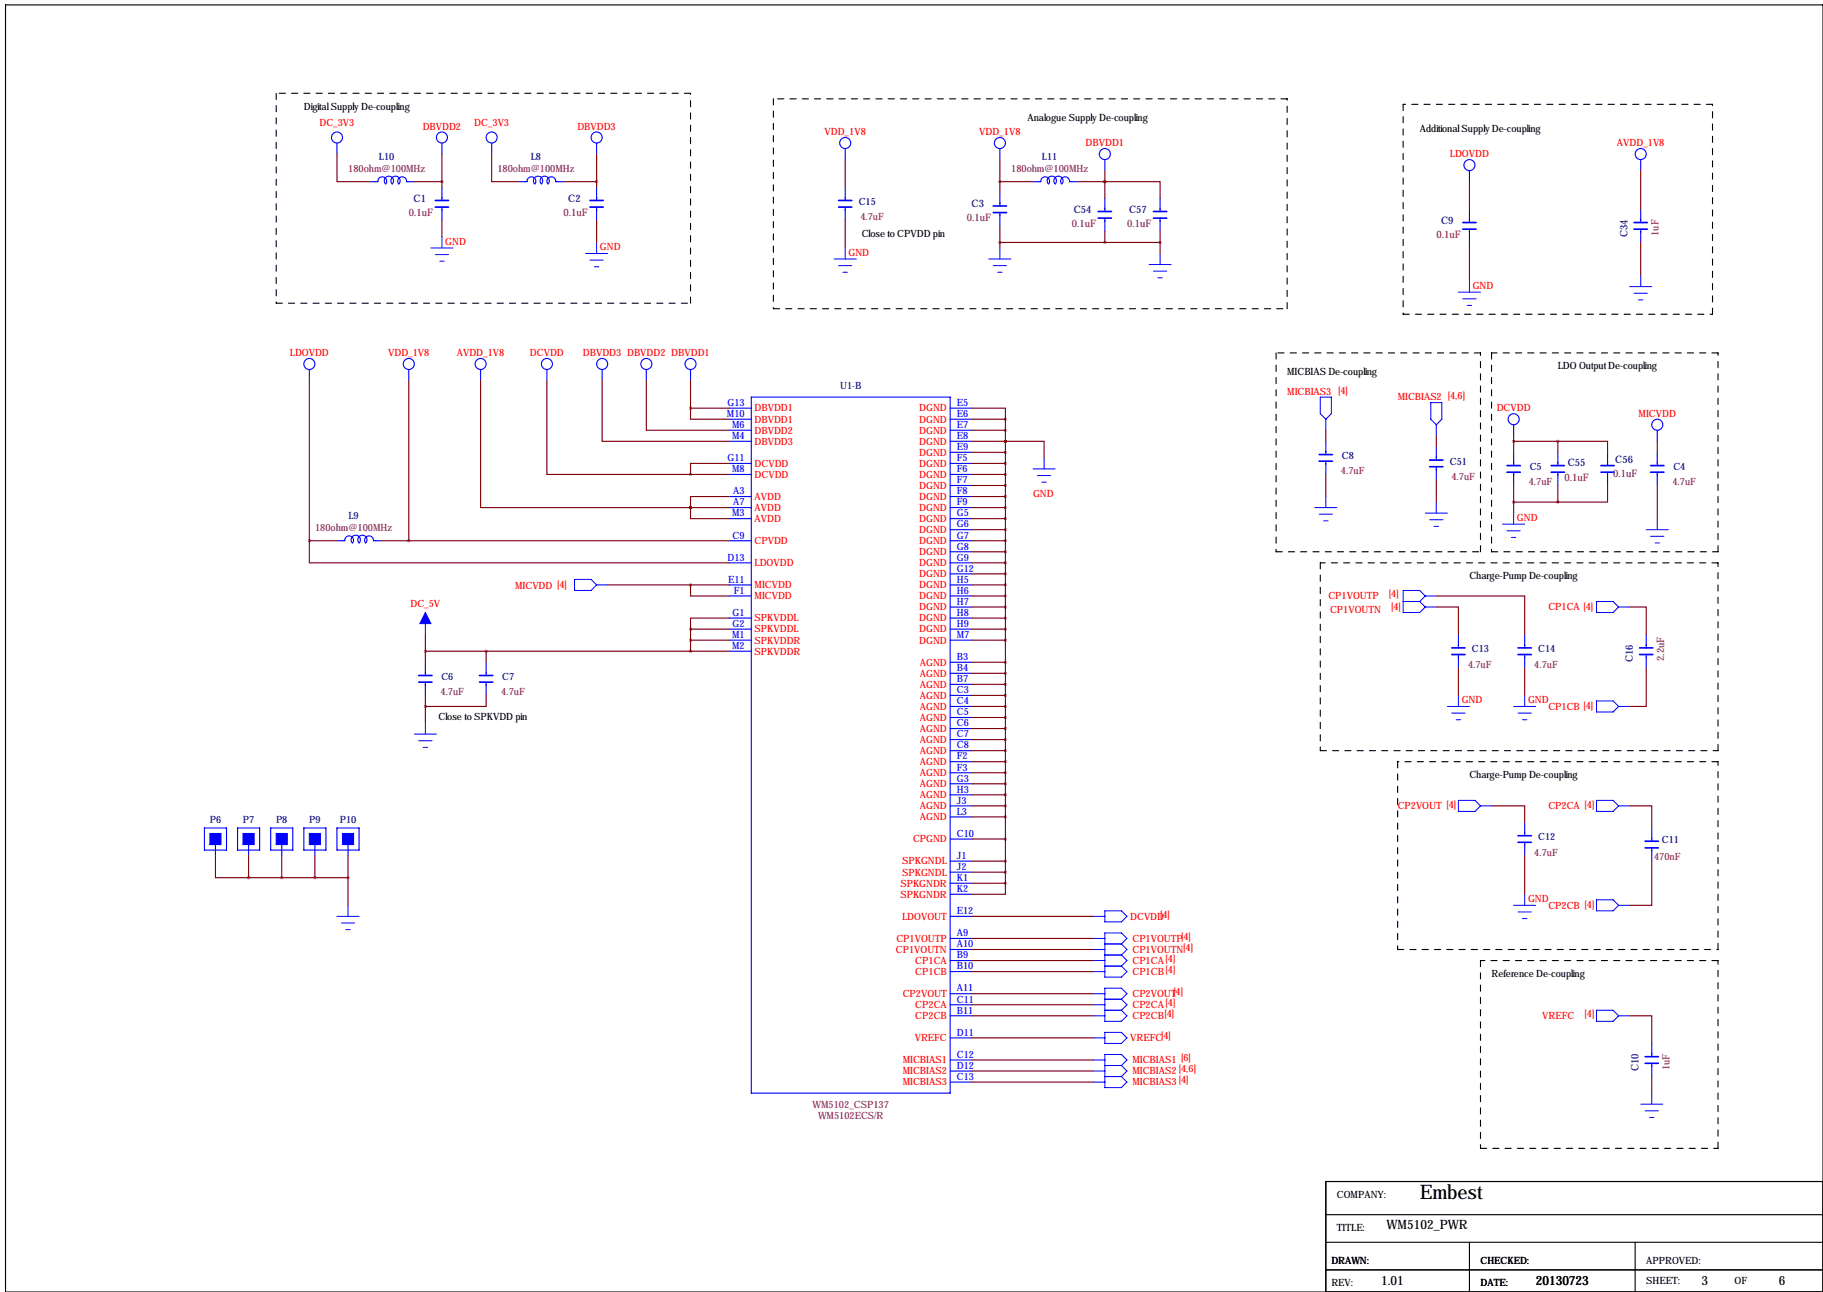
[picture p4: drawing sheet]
<svg xmlns="http://www.w3.org/2000/svg" width="419mm" height="297mm" viewBox="0 0 419 297" stroke-linecap="round" stroke-linejoin="round" font-family="sans-serif">
<g fill="none" stroke="#000" stroke-width=".25" stroke-dasharray="1.4 1.4">
<path d="M63.5 21.4v48.3M158.7 21.4h-95.2M177.8 22.7v48.3M295.9 22.7h-118.1M322.6 24v48.2M393.7 24h-71.1M63.5 69.7h95.2M158.7 69.7v-48.3M177.8 71h118.1M295.9 71v-48.3M322.6 72.2h71.1M393.7 72.2v-48.2"/>
<path d="M293.4 81.1v45.8M340.4 81.1h-47M342.9 81.1v45.8M395 81.1h-52.1M293.4 126.9h47M303.5 129.4v43.2M340.4 126.9v-45.8M342.9 126.9h52.1M395 129.4h-91.5M395 126.9v-45.8M303.5 172.6h91.5M321.3 175.1v43.2"/>
<path d="M395 172.6v-43.2M395 175.1h-73.7M321.3 218.3h73.7M395 218.3v-43.2M340.4 220.8v43.2M395 220.8h-54.6M340.4 264h54.6M395 264v-43.2"/>
</g>
<path d="M1.3 1.1h417.8v295.9h-417.8zM304.8 279.3h114.3M419.1 271.6h-114.3v25.4M304.8 285.6h114.3M304.8 292h114.3M337.8 285.6v11.4M375.9 285.6v11.4" fill="none" stroke="#000" stroke-width=".25"/>
<g fill="none" stroke="#00f" stroke-width=".38">
<path d="M100.1 47.6h3M100.1 46.1h3M135.6 47.6h3.1M135.6 46.1h3.1M192.8 47.6h3M192.8 46.1h3M228.3 48.9h3.1M228.3 47.4h3.1M252.5 50.2h3M252.5 48.6h3M265.2 50.2h3M265.2 48.6h3"/>
<path d="M336.3 52.7h3M336.3 51.2h3M375.7 52.7h3M375.7 51.2h3M303.3 106h3M303.3 104.5h3M328.7 107.3h3M328.7 105.8h3M346.5 108.6h3M346.5 107h3M356.6 108.6h3.1M356.6 107h3.1"/>
<path d="M368 108.6h3.1M368 107h3.1M379.5 108.6h3M379.5 107h3M96.3 156.8h3M96.3 155.3h3M110.2 156.8h3.1M110.2 155.3h3.1M333.8 150.5h3M333.8 149h3M349 150.5h3M349 149h3"/>
<path d="M376.9 150.5h3.1M376.9 149h3.1M349 193.7h3M349 192.1h3M378.2 194.9h3.1M378.2 193.4h3.1M378.2 244.5h3.1M378.2 242.9h3.1"/>
</g>
<g fill="none" stroke="#00f" stroke-width=".25">
<path d="M77.5 32.9v2.5M101.6 32.9v2.5M113 32.9v2.5M137.2 32.9v2.5M194.3 34.1v2.6M229.9 34.1v2.6M254 36.7v2.5M337.8 39.2v2.6M377.2 36.7v2.5M85.1 41.8h1.8M86.9 41.8a1.02 1.02 0 0 1 1.3-1.1 1.02 1.02 0 0 1 .5 1.6M88.6 42.3a1.07 1.07 0 0 1 .1-1.5 1.07 1.07 0 0 1 1.5 0 1.07 1.07 0 0 1 0 1.5 1.06 1.06 0 0 1 0-1.5 1.06 1.06 0 0 1 1.5 0 1.06 1.06 0 0 1 0 1.5"/>
<path d="M95.2 41.8h-1.7a1.02 1.02 0 0 0-1.3-1.1 1.02 1.02 0 0 0-.5 1.6M101.6 43v3.1M101.6 47.6v3.1M119.4 41.8h1.8a1.02 1.02 0 0 1 1.3-1.1 1.02 1.02 0 0 1 .5 1.6M122.9 42.3a1.07 1.07 0 0 1 .1-1.5 1.07 1.07 0 0 1 1.4 0 1.07 1.07 0 0 1 .1 1.5M124.4 42.3a1.07 1.07 0 0 1 .1-1.5 1.07 1.07 0 0 1 1.5 0 1.07 1.07 0 0 1 0 1.5M129.5 41.8h-1.7a1.02 1.02 0 0 0-1.3-1.1 1.02 1.02 0 0 0-.6 1.6M137.2 43v3.1M137.2 47.6v3.1M194.3 43v3.1M194.3 47.6v3.1M229.9 44.3v3.1"/>
<path d="M229.9 48.9v3M237.5 41.8h1.8a1.02 1.02 0 0 1 1.3-1.1 1.02 1.02 0 0 1 .5 1.6M241 42.3a1.07 1.07 0 0 1 .1-1.5 1.07 1.07 0 0 1 1.5 0 1.07 1.07 0 0 1 0 1.5M242.6 42.3a1.07 1.07 0 0 1 0-1.5 1.07 1.07 0 0 1 1.5 0 1.07 1.07 0 0 1 0 1.5M247.6 41.8h-1.7a1.02 1.02 0 0 0-1.3-1.1 1.02 1.02 0 0 0-.5 1.6M254 45.6v3M254 50.2v3M266.7 45.6v3M266.7 50.2v3M337.8 48.1v3.1M337.8 52.7v3M377.2 48.1v3.1"/>
<path d="M377.2 52.7v3M71.1 84.9v2.6M94 84.9v2.6M110.5 84.9v2.6M125.7 84.9v2.6M138.4 84.9v2.6M148.6 84.9v2.6M158.7 84.9v2.6M167.6 93.8h5.1M167.6 96.4h5.1M167.6 98.9h5.1M172.7 91.3h45.7v160h-45.7z"/>
<path d="M218.4 93.8h5.1M218.4 96.4h5.1M218.4 98.9h5.1M348 97.6v2.6M381 98.9v2.6M167.6 114.2h5.1M167.6 116.7h5.1M167.6 101.5h5.1M167.6 106.5h5.1M167.6 109.1h5.1M167.6 119.2h5.1M218.4 114.2h5.1"/>
<path d="M218.4 116.7h5.1M218.4 101.5h5.1M218.4 104h5.1M218.4 106.5h5.1M218.4 109.1h5.1M218.4 111.6h5.1M218.4 119.2h5.1M304.8 101.5v3M304.8 106v3.1M330.2 102.7v3.1M330.2 107.3v3M348 104v3"/>
<path d="M348 108.6v3M358.1 104v3M358.1 108.6v3M369.6 104v3M369.6 108.6v3M381 104v3M381 108.6v3M77.5 124.3h1.8a1.02 1.02 0 0 1 1.2-1.1 1.02 1.02 0 0 1 .6 1.6M81 124.8a1.07 1.07 0 0 1 0-1.4 1.07 1.07 0 0 1 1.5 0 1.07 1.07 0 0 1 .1 1.4M82.5 124.8a1.07 1.07 0 0 1 .1-1.4 1.07 1.07 0 0 1 1.5 0 1.07 1.07 0 0 1 0 1.4M87.6 124.3h-1.8a1.02 1.02 0 0 0-1.2-1.1 1.02 1.02 0 0 0-.6 1.6M167.6 124.3h5.1"/>
<path d="M167.6 129.4h5.1M167.6 134.5h5.1M167.6 137h5.1M218.4 124.3h5.1M218.4 129.4h5.1M218.4 134.5h5.1M218.4 137h5.1M218.4 121.8h5.1M218.4 126.9h5.1M218.4 131.9h5.1M218.4 139.6h5.1M97.8 152.3v3"/>
<path d="M97.8 156.8v3.1M111.8 152.3v3M111.8 156.8v3.1M167.6 142.1h5.1M167.6 144.6h5.1M167.6 147.2h5.1M167.6 149.7h5.1M218.4 152.3h5.1M218.4 154.8h5.1M218.4 157.3h5.1M218.4 159.9h5.1M218.4 142.1h5.1"/>
<path d="M218.4 144.6h5.1M218.4 147.2h5.1M335.3 145.9v3.1M335.3 150.5v3M350.5 145.9v3.1M350.5 150.5v3M378.5 145.9v3.1M378.5 150.5v3M218.4 162.4h5.1M218.4 165h5.1M218.4 167.5h5.1M218.4 170h5.1"/>
<path d="M218.4 172.6h5.1M218.4 175.1h5.1M218.4 177.7h5.1M47 190.4h5.1v5h-5.1zM49.5 194.2v2.5M54.6 190.4h5.1v5h-5.1zM57.1 194.2v2.5M62.2 190.4h5.1v5h-5.1zM64.8 194.2v2.5M69.8 190.4h5.1v5h-5.1zM72.4 194.2v2.5M77.5 190.4h5v5h-5z"/>
<path d="M80 194.2v2.5M218.4 192.9h5.1M218.4 180.2h5.1M218.4 182.7h5.1M218.4 198h5.1M218.4 185.3h5.1M218.4 187.8h5.1M350.5 189.1v3M350.5 193.7v3M379.7 190.4v3M379.7 194.9v3.1M218.4 215.8h5.1"/>
<path d="M218.4 218.3h5.1M218.4 210.7h5.1M218.4 200.5h5.1M218.4 203.1h5.1M218.4 205.6h5.1M218.4 228.5h5.1M218.4 220.8h5.1M218.4 223.4h5.1M218.4 233.5h5.1M218.4 231h5.1M218.4 238.6h5.1M379.7 239.9v3"/>
<path d="M218.4 243.7h5.1M218.4 248.8h5.1M218.4 246.2h5.1M379.7 244.5v3"/>
<circle cx="77.5" cy="31.6" r="1.27"/>
<circle cx="101.6" cy="31.6" r="1.27"/>
<circle cx="113" cy="31.6" r="1.27"/>
<circle cx="137.2" cy="31.6" r="1.27"/>
<circle cx="194.3" cy="32.9" r="1.27"/>
<circle cx="229.9" cy="32.9" r="1.27"/>
<circle cx="254" cy="35.4" r="1.27"/>
<circle cx="337.8" cy="38" r="1.27"/>
<circle cx="377.2" cy="35.4" r="1.27"/>
<circle cx="71.1" cy="83.7" r="1.27"/>
<circle cx="94" cy="83.7" r="1.27"/>
<circle cx="110.5" cy="83.7" r="1.27"/>
<circle cx="125.7" cy="83.7" r="1.27"/>
<circle cx="138.4" cy="83.7" r="1.27"/>
<circle cx="148.6" cy="83.7" r="1.27"/>
<circle cx="158.7" cy="83.7" r="1.27"/>
<circle cx="348" cy="96.4" r="1.27"/>
<circle cx="381" cy="97.6" r="1.27"/>
</g>
<g fill="#00f" stroke="#00f" stroke-width=".25">
<path d="M48.3 191.6h2.5v2.6h-2.5z"/>
<path d="M55.9 191.6h2.5v2.6h-2.5z"/>
<path d="M63.5 191.6h2.5v2.6h-2.5z"/>
<path d="M71.1 191.6h2.6v2.6h-2.6z"/>
<path d="M78.7 191.6h2.6v2.6h-2.6z"/>
</g>
<g fill="none" stroke="#00f" stroke-width=".23">
<path d="M99.1 57h5M100.1 58.5h3M101.6 54.5v2.5M134.6 58.3h5.1M135.6 59.8h3.1M137.2 55.7v2.6M191.8 59.5h5M194.3 57v2.5M227.3 59.5h5.1M229.9 57v2.5M266.7 58.3v2.5M101.1 60.1h1"/>
<path d="M136.7 61.3h1M192.8 61.1h3M193.8 62.6h1M228.3 61.1h3.1M229.4 62.6h1M264.2 60.8h5M265.2 62.3h3M266.2 63.9h1M335.3 67.2h5.1M336.3 68.7h3M337.3 70.2h1M337.8 64.6v2.6"/>
<path d="M374.6 65.9h5.1M375.7 67.4h3M376.7 68.9h1M377.2 63.4v2.5M303.5 91.3h2.6v3.8l-1.3 1.3-1.3-1.3zM304.8 96.4v2.5M328.9 92.6h2.6v3.8l-1.3 1.2-1.3-1.2zM330.2 97.6v2.6M237.5 107.8h5.1M238.5 109.3h3.1M239.5 110.9h1M240 105.3v2.5"/>
<path d="M302.3 116.7h5M303.3 118.2h3M304.3 119.7h1M304.8 114.2v2.5M327.7 118h5M328.7 119.5h3M330.2 115.4v2.6M348 118v2.5M381 119.2v2.6M132.1 133.2h3.8l1.3 1.3-1.3 1.2h-3.8zM137.2 134.5h2.5M322.6 138.3h3.8"/>
<path d="M326.4 138.3l1.3 1.3M327.7 139.6h2.5M327.7 137l-1.3-1.3h-3.8v5.1h3.8l1.3-1.2M327.7 137h2.5M327.7 137l-1.3 1.3M329.7 121h1M345.4 120.5h5.1M346.5 122h3M347.5 123.6h1M367 138.3h3.8l1.3 1.3-1.3 1.2h-3.8zM372.1 139.6h2.5M378.5 121.8h5"/>
<path d="M379.5 123.3h3M380.5 124.8h1M97.8 140.8v5.1M335.3 159.9v2.5M350.5 159.9v2.5M95.2 168.8h5.1M96.3 170.3h3M97.3 171.8h1M97.8 166.2v2.6M332.7 162.4h5.1M333.8 163.9h3M334.8 165.5h1"/>
<path d="M348 162.4h5.1M349 163.9h3M350 165.5h1M367 161.1h3.8l1.3 1.3-1.3 1.3h-3.8zM372.1 162.4h2.5M335.3 184h3.8l1.3 1.3-1.3 1.2h-3.8zM340.4 185.3h2.5M367 184h3.8l1.3 1.3-1.3 1.2h-3.8zM372.1 185.3h2.5M77.5 210.7h5M78.5 212.2h3M79.5 213.7h1"/>
<path d="M80 208.1v2.6M251.5 215.8h2.5M251.5 218.3h2.5M251.5 210.7h2.5M254 209.4h3.8l1.3 1.3-1.3 1.2h-3.8zM254 217h3.8M254 219.6h3.8M257.8 217l1.3-1.2-1.3-1.3h-3.8v10.1h3.8l1.3-1.2-1.3-1.3M257.8 217l1.3 1.3-1.3 1.3M257.8 219.6l1.3 1.2-1.3 1.3M348 208.1h5.1M349 209.7h3"/>
<path d="M350 211.2h1M350.5 205.6v2.5M367 206.9h3.8l1.3 1.2-1.3 1.3h-3.8zM372.1 208.1h2.5M251.5 220.8h2.5M251.5 223.4h2.5M251.5 228.5h2.5M251.5 231h2.5M251.5 233.5h2.5M251.5 238.6h2.5M254 237.3h3.8l1.3 1.3-1.3 1.3h-3.8zM254 222.1h3.8"/>
<path d="M254 229.7h3.8M254 232.3h3.8M257.8 229.7l1.3-1.2-1.3-1.3h-3.8v7.6h3.8l1.3-1.3-1.3-1.2M257.8 229.7l1.3 1.3-1.3 1.3M367 232.3h3.8l1.3 1.2-1.3 1.3h-3.8zM372.1 233.5h2.5M251.5 243.7h2.5M251.5 246.2h2.5M251.5 248.8h2.5M254 245h3.8M254 247.5h3.8M257.8 245l1.3-1.3-1.3-1.3h-3.8v7.6h3.8l1.3-1.2-1.3-1.3"/>
<path d="M257.8 245l1.3 1.2-1.3 1.3M377.2 253.9h5.1M378.2 255.4h3.1M379.2 256.9h1M379.7 251.3v2.6"/>
</g>
<path d="M97.8 140.8l1.3 2.6h-2.6z" fill="#00f" stroke="#00f" stroke-width=".23"/>
<g fill="none" stroke="#800000" stroke-width=".25">
<path d="M77.5 35.4v6.4h7.6M101.6 35.4v7.6M113 35.4v6.4h6.4M137.2 35.4v7.6M194.3 36.7v6.3M229.9 36.7v7.6M254 39.2v6.4M377.2 39.2v8.9M95.2 41.8h6.4M101.6 50.7v3.8M129.5 41.8h7.7M137.2 50.7v5"/>
<path d="M194.3 50.7v6.3M229.9 51.9v5.1M229.9 55.7h36.8M229.9 41.8h7.6M247.6 41.8h6.4M254 41.8h.1M254 41.8h12.7v3.8M254 53.2v2.5M266.7 53.2v5.1M337.8 41.8v6.3M337.8 55.7v8.9M377.2 55.7v7.7"/>
<path d="M71.1 87.5v36.8M94 87.5v36.8M110.5 87.5v29.2h48.2M125.7 87.5v21.6h33M138.4 87.5v14h29.2M148.6 87.5v11.4h19M158.7 93.8v2.6h8.9M158.7 87.5v6.3M158.7 93.8h8.9M223.5 93.8h7.6v2.6M223.5 98.9h7.6M223.5 96.4h7.6"/>
<path d="M231.1 96.4v106.7M304.8 98.9v2.6M158.7 116.7h.1M158.7 116.7v2.5h8.9M158.7 116.7h8.9M158.7 109.1h8.9M167.6 114.2h-8.9v2.5M167.6 106.5h-8.9v2.6M223.5 119.2h7.6M223.5 116.7h7.6M223.5 114.2h7.6M223.5 111.6h7.6"/>
<path d="M223.5 109.1h7.6M223.5 106.5h7.6M223.5 104h7.6M223.5 101.5h7.6M231.1 101.5h.1M231.1 101.5h8.9v3.8M304.8 109.1v5.1M330.2 100.2v2.5M330.2 110.3v5.1M348 100.2v3.8M348 111.6v6.4M348 101.5h10.1"/>
<path d="M348 115.4h10.1M358.1 101.5h11.5v2.5M358.1 101.5v2.5M358.1 111.6v3.8M369.6 111.6v3.8h-11.5M381 101.5v2.5M381 111.6v7.6M71.1 124.3v5.1h96.5M71.1 124.3h6.4M87.6 124.3h80M139.7 134.5h27.9M158.7 134.5v2.5h8.9"/>
<path d="M223.5 139.6h7.6M223.5 137h7.6M223.5 134.5h7.6M223.5 131.9h7.6M223.5 129.4h7.6M223.5 126.9h7.6M223.5 124.3h7.6M223.5 121.8h7.6M330.2 137h20.3v8.9M330.2 139.6h5.1v6.3M374.6 139.6h3.9v6.3M97.8 145.9v6.4"/>
<path d="M97.8 159.9v6.3M97.8 149.7h69.8M111.8 159.9v2.5h-14M111.8 149.7v2.6M158.7 147.2h8.9M158.7 144.6h8.9M158.7 144.6v5.1M167.6 142.1h-8.9v2.5M223.5 159.9h7.6M223.5 157.3h7.6M223.5 154.8h7.6M223.5 152.3h7.6"/>
<path d="M223.5 147.2h7.6M223.5 144.6h7.6M223.5 142.1h7.6M335.3 153.5v6.4M350.5 153.5v6.4M378.5 153.5v8.9h-3.9M223.5 177.7h7.6M223.5 175.1h7.6M223.5 172.6h7.6M223.5 170h7.6M223.5 167.5h7.6M223.5 165h7.6"/>
<path d="M223.5 162.4h7.6M49.5 196.7v5.1h7.6M57.1 196.7v5.1M64.8 196.7v5.1M72.4 196.7v5.1M80 196.7v11.4M223.5 198h7.6M223.5 192.9h7.6M223.5 187.8h7.6M223.5 185.3h7.6M223.5 182.7h7.6M223.5 180.2h7.6"/>
<path d="M342.9 185.3h7.6v3.8M350.5 196.7v8.9M374.6 185.3h5.1v5.1M379.7 198v10.1h-5.1M57.1 201.8h22.9M223.5 203.1h7.6M223.5 200.5h7.6M223.5 215.8h28M223.5 218.3h28M223.5 210.7h28M231.1 203.1v2.5h-7.6M223.5 220.8h28"/>
<path d="M223.5 223.4h28M223.5 228.5h28M223.5 231h28M223.5 233.5h28M223.5 238.6h28M374.6 233.5h5.1v6.4M223.5 248.8h28M223.5 243.7h28M223.5 246.2h28M379.7 247.5v3.8"/>
</g>
<path d="M231.1 96.4a.05 .05 0 0 0 .1 0 .05 .05 0 0 0-.1 0zM231.1 114.2a.05 .05 0 0 0 .1 0 .05 .05 0 0 0-.1 0zM231.1 111.6a.05 .05 0 0 0 .1 0 .05 .05 0 0 0-.1 0zM231.1 109.1a.05 .05 0 0 0 .1 0 .05 .05 0 0 0-.1 0zM231.1 106.5a.05 .05 0 0 0 .1 0 .05 .05 0 0 0-.1 0zM231.1 98.9a.05 .05 0 0 0 .1 0 .05 .05 0 0 0-.1 0zM231.1 104a.05 .05 0 0 0 .1 0 .05 .05 0 0 0-.1 0zM231.1 101.5a.05 .05 0 0 0 .1 0 .05 .05 0 0 0-.1 0zM231.1 116.7a.05 .05 0 0 0 .1 0 .05 .05 0 0 0-.1 0zM231.1 121.8a.05 .05 0 0 0 .1 0 .05 .05 0 0 0-.1 0zM231.1 126.9a.05 .05 0 0 0 .1 0 .05 .05 0 0 0-.1 0zM231.1 129.4a.05 .05 0 0 0 .1 0 .05 .05 0 0 0-.1 0zM231.1 131.9a.05 .05 0 0 0 .1 0 .05 .05 0 0 0-.1 0zM231.1 134.5a.05 .05 0 0 0 .1 0 .05 .05 0 0 0-.1 0zM231.1 137a.05 .05 0 0 0 .1 0 .05 .05 0 0 0-.1 0zM231.1 139.6a.05 .05 0 0 0 .1 0 .05 .05 0 0 0-.1 0zM231.1 142.1a.05 .05 0 0 0 .1 0 .05 .05 0 0 0-.1 0zM231.1 144.6a.05 .05 0 0 0 .1 0 .05 .05 0 0 0-.1 0zM231.1 170a.05 .05 0 0 0 .1 0 .05 .05 0 0 0-.1 0zM231.1 167.5a.05 .05 0 0 0 .1 0 .05 .05 0 0 0-.1 0zM231.1 165a.05 .05 0 0 0 .1 0 .05 .05 0 0 0-.1 0zM231.1 162.4a.05 .05 0 0 0 .1 0 .05 .05 0 0 0-.1 0zM231.1 159.9a.05 .05 0 0 0 .1 0 .05 .05 0 0 0-.1 0zM231.1 157.3a.05 .05 0 0 0 .1 0 .05 .05 0 0 0-.1 0zM231.1 154.8a.05 .05 0 0 0 .1 0 .05 .05 0 0 0-.1 0zM231.1 200.5a.05 .05 0 0 0 .1 0 .05 .05 0 0 0-.1 0zM158.7 116.7a.05 .05 0 0 0 .1 0 .05 .05 0 0 0-.1 0zM231.1 101.5a.05 .05 0 0 0 .1 0 .05 .05 0 0 0-.1 0zM158.7 149.7a.05 .05 0 0 0 .1 0 .05 .05 0 0 0-.1 0zM158.7 144.6a.05 .05 0 0 0 .1 0 .05 .05 0 0 0-.1 0zM158.7 147.2a.05 .05 0 0 0 .1 0 .05 .05 0 0 0-.1 0zM231.1 203.1a.05 .05 0 0 0 .1 0 .05 .05 0 0 0-.1 0zM231.1 119.2a.05 .05 0 0 0 .1 0 .05 .05 0 0 0-.1 0zM231.1 124.3a.05 .05 0 0 0 .1 0 .05 .05 0 0 0-.1 0zM231.1 172.6a.05 .05 0 0 0 .1 0 .05 .05 0 0 0-.1 0zM231.1 175.1a.05 .05 0 0 0 .1 0 .05 .05 0 0 0-.1 0zM231.1 177.7a.05 .05 0 0 0 .1 0 .05 .05 0 0 0-.1 0zM231.1 180.2a.05 .05 0 0 0 .1 0 .05 .05 0 0 0-.1 0zM231.1 182.7a.05 .05 0 0 0 .1 0 .05 .05 0 0 0-.1 0zM231.1 185.3a.05 .05 0 0 0 .1 0 .05 .05 0 0 0-.1 0zM231.1 198a.05 .05 0 0 0 .1 0 .05 .05 0 0 0-.1 0zM158.7 93.8a.05 .05 0 0 0 .1 0 .05 .05 0 0 0-.1 0zM158.7 109.1a.05 .05 0 0 0 .1 0 .05 .05 0 0 0-.1 0zM158.7 134.5a.05 .05 0 0 0 .1 0 .05 .05 0 0 0-.1 0zM111.7 149.7a.05 .05 0 0 0 .1 0 .05 .05 0 0 0-.1 0zM137.1 41.8a.05 .05 0 0 0 .1 0 .05 .05 0 0 0-.1 0zM358.1 101.5a.05 .05 0 0 0 .1 0 .05 .05 0 0 0-.1 0zM358.1 115.4a.05 .05 0 0 0 .1 0 .05 .05 0 0 0-.1 0zM158.7 116.7a.05 .05 0 0 0 .1 0 .05 .05 0 0 0-.1 0zM229.8 41.8a.05 .05 0 0 0 .1 0 .05 .05 0 0 0-.1 0zM229.8 55.7a.05 .05 0 0 0 .1 0 .05 .05 0 0 0-.1 0zM231.1 192.9a.05 .05 0 0 0 .1 0 .05 .05 0 0 0-.1 0zM231.1 187.8a.05 .05 0 0 0 .1 0 .05 .05 0 0 0-.1 0zM231.1 152.3a.05 .05 0 0 0 .1 0 .05 .05 0 0 0-.1 0zM231.1 147.2a.05 .05 0 0 0 .1 0 .05 .05 0 0 0-.1 0zM57.1 201.8a.05 .05 0 0 0 .1 0 .05 .05 0 0 0-.1 0zM64.7 201.8a.05 .05 0 0 0 .1 0 .05 .05 0 0 0-.1 0z" fill="#800000" stroke="#800000" stroke-width=".63"/>
<text font-size="4.6" x="326.4" y="275.7">Embest</text>
<g font-size="3">
<text x="318.8" y="282.5">WM5102_PWR</text>
<text x="317.5" y="295.5">1.01</text>
<text x="353.1" y="295.5">20130723</text>
<text x="391.2" y="295.5">3</text>
<text x="408.9" y="295.5">6</text>
</g>
<g font-size="2.4" fill="#000080">
<text x="95.1" y="46.4">C1</text>
<text x="130.7" y="46.4">C2</text>
<text x="223.4" y="47.7">C3</text>
<text x="246.9" y="48.9">C54</text>
<text x="259.6" y="48.9">C57</text>
<text x="331.3" y="51.5">C9</text>
<text x="374.1" y="54.5" transform="rotate(-90 374.1 54.5)">C34</text>
<text x="360.4" y="107.1">C55</text>
<text x="371.3" y="106.3">C56</text>
<text x="375.4" y="152.3" transform="rotate(-90 375.4 152.3)">C16</text>
<text x="376.7" y="246.2" transform="rotate(-90 376.7 246.2)">C10</text>
</g>
<g font-size="2.4" fill="#800080">
<text x="94" y="49.6">0.1uF</text>
<text x="129.6" y="49.6">0.1uF</text>
<text x="222.3" y="50.9">0.1uF</text>
<text x="246.4" y="52.2">0.1uF</text>
<text x="259.1" y="52.2">0.1uF</text>
<text x="330.2" y="54.7">0.1uF</text>
<text x="359.7" y="110.6">0.1uF</text>
<text x="370.9" y="109.6">0.1uF</text>
<text x="382.6" y="152" transform="rotate(-90 382.6 152)">2.2uF</text>
</g>
<g font-size="2.3">
<text x="69.8" y="25.3">Digital Supply De-coupling</text>
<text x="236.2" y="27.8">Analogue Supply De-coupling</text>
<text x="326.4" y="30.3">Additional Supply De-coupling</text>
<text x="198.1" y="54.5">Close to CPVDD pin</text>
<text x="295.9" y="86.2">MICBIAS De-coupling</text>
<text x="358.1" y="84.9">LDO Output De-coupling</text>
<text x="337.8" y="133.2">Charge-Pump De-coupling</text>
<text x="100.8" y="165.5">Close to SPKVDD pin</text>
<text x="337.8" y="178.9">Charge-Pump De-coupling</text>
<text x="342.9" y="224.6">Reference De-coupling</text>
<text x="307.3" y="275.4">COMPANY:</text>
<text x="307.3" y="283.1">TITLE:</text>
<text x="306.1" y="290.7">DRAWN:</text>
<text x="340.4" y="290.7">CHECKED:</text>
<text x="378.5" y="290.7">APPROVED:</text>
<text x="306.1" y="295.8">REV:</text>
<text x="340.4" y="295.8">DATE:</text>
<text x="378.5" y="295.3">SHEET:</text>
<text x="398.8" y="295.3">OF</text>
</g>
<g font-size="2.3" fill="#f00">
<text x="73.5" y="29.1">DC_3V3</text>
<text x="97.2" y="29.8">DBVDD2</text>
<text x="109" y="29.1">DC_3V3</text>
<text x="132.7" y="29.8">DBVDD3</text>
<text x="189.6" y="31.1">VDD_1V8</text>
<text x="225.1" y="31.1">VDD_1V8</text>
<text x="249.6" y="33.6">DBVDD1</text>
<text x="371.7" y="33.6">AVDD_1V8</text>
<text x="333.3" y="36.2">LDOVDD</text>
<text x="102.4" y="56.2">GND</text>
<text x="137.9" y="57.5">GND</text>
<text x="195.1" y="58.8">GND</text>
<text x="338.6" y="66.4">GND</text>
<text x="66.6" y="81.9">LDOVDD</text>
<text x="89.2" y="81.9">VDD_1V8</text>
<text x="105" y="81.9">AVDD_1V8</text>
<text x="121.8" y="81.9">DCVDD</text>
<text x="134" y="81.9">DBVDD3 DBVDD2 DBVDD1</text>
<text x="173.5" y="94.6">DBVDD1</text>
<text x="211.3" y="94.6">DGND</text>
<text x="295.9" y="90.8">MICBIAS3 [4]</text>
<text x="321.3" y="92.1">MICBIAS2 [4,6]</text>
<text x="344.1" y="94.6">DCVDD</text>
<text x="376.7" y="95.9">MICVDD</text>
<text x="173.5" y="99.7">DBVDD2</text>
<text x="173.5" y="97.1">DBVDD1</text>
<text x="211.3" y="97.1">DGND</text>
<text x="211.3" y="99.7">DGND</text>
<text x="173.5" y="107.3">DCVDD</text>
<text x="173.5" y="102.2">DBVDD3</text>
<text x="211.3" y="102.2">DGND</text>
<text x="211.3" y="104.8">DGND</text>
<text x="211.3" y="107.3">DGND</text>
<text x="173.5" y="109.8">DCVDD</text>
<text x="211.3" y="109.8">DGND</text>
<text x="211.3" y="112.4">DGND</text>
<text x="173.5" y="114.9">AVDD</text>
<text x="173.5" y="117.5">AVDD</text>
<text x="211.3" y="114.9">DGND</text>
<text x="211.3" y="117.5">DGND</text>
<text x="237.5" y="114.2">GND</text>
<text x="348.7" y="119.7">GND</text>
<text x="173.5" y="125.1">CPVDD</text>
<text x="173.5" y="120">AVDD</text>
<text x="211.3" y="120">DGND</text>
<text x="211.3" y="122.5">DGND</text>
<text x="211.3" y="125.1">DGND</text>
<text x="173.5" y="130.2">LDOVDD</text>
<text x="211.3" y="127.6">DGND</text>
<text x="211.3" y="130.2">DGND</text>
<text x="118.4" y="135.5">MICVDD [4]</text>
<text x="173.5" y="135.2">MICVDD</text>
<text x="173.5" y="137.8">MICVDD</text>
<text x="211.3" y="132.7">DGND</text>
<text x="211.3" y="135.2">DGND</text>
<text x="211.3" y="137.8">DGND</text>
<text x="305.4" y="137.8">CP1VOUTP</text>
<text x="319.3" y="137.3">[4]</text>
<text x="94.4" y="139.6">DC_5V</text>
<text x="173.5" y="142.9">SPKVDDL</text>
<text x="211.3" y="140.3">DGND</text>
<text x="211.3" y="142.9">DGND</text>
<text x="305.8" y="140.8">CP1VOUTN</text>
<text x="319.8" y="140.3">[4]</text>
<text x="356" y="140.3">CP1CA [4]</text>
<text x="173.5" y="145.4">SPKVDDL</text>
<text x="173.5" y="147.9">SPKVDDR</text>
<text x="211.3" y="145.4">DGND</text>
<text x="211.3" y="147.9">DGND</text>
<text x="173.5" y="150.5">SPKVDDR</text>
<text x="211.5" y="153">AGND</text>
<text x="211.5" y="155.6">AGND</text>
<text x="211.5" y="158.1">AGND</text>
<text x="211.5" y="160.6">AGND</text>
<text x="336" y="161.7">GND</text>
<text x="351.3" y="161.7">GND</text>
<text x="211.5" y="163.2">AGND</text>
<text x="211.5" y="165.7">AGND</text>
<text x="356" y="163.2">CP1CB [4]</text>
<text x="211.5" y="168.3">AGND</text>
<text x="211.5" y="170.8">AGND</text>
<text x="211.5" y="173.3">AGND</text>
<text x="211.5" y="175.9">AGND</text>
<text x="211.5" y="178.4">AGND</text>
<text x="211.5" y="181">AGND</text>
<text x="211.5" y="183.5">AGND</text>
<text x="211.5" y="186">AGND</text>
<text x="211.5" y="188.6">AGND</text>
<text x="321.3" y="186">CP2VOUT [4]</text>
<text x="356" y="186">CP2CA [4]</text>
<text x="209.9" y="193.7">CPGND</text>
<text x="207" y="203.8">SPKGNDR</text>
<text x="207.4" y="198.7">SPKGNDL</text>
<text x="207.4" y="201.3">SPKGNDL</text>
<text x="207" y="206.4">SPKGNDR</text>
<text x="351.3" y="207.4">GND</text>
<text x="356" y="208.9">CP2CB [4]</text>
<text x="207.4" y="211.4">LDOVOUT</text>
<text x="259.8" y="211.4">DCVDD[4]</text>
<text x="205.9" y="219.1">CP1VOUTN</text>
<text x="206.1" y="216.5">CP1VOUTP</text>
<text x="210.4" y="221.6">CP1CA</text>
<text x="260.3" y="216.5">CP1VOUTP[4]</text>
<text x="260.3" y="219.1">CP1VOUTN[4]</text>
<text x="260.3" y="221.6">CP1CA[4]</text>
<text x="210.4" y="224.1">CP1CB</text>
<text x="260.3" y="224.1">CP1CB[4]</text>
<text x="207.5" y="229.2">CP2VOUT</text>
<text x="210.4" y="231.8">CP2CA</text>
<text x="260.3" y="229.2">CP2VOUT[4]</text>
<text x="260.3" y="231.8">CP2CA[4]</text>
<text x="364.3" y="233.8">[4]</text>
<text x="210.3" y="239.4">VREFC</text>
<text x="210.4" y="234.3">CP2CB</text>
<text x="259.8" y="239.4">VREFC[4]</text>
<text x="260.3" y="234.3">CP2CB[4]</text>
<text x="354.6" y="234.3">VREFC</text>
<text x="207.5" y="244.5">MICBIAS1</text>
<text x="260.3" y="244.5">MICBIAS1 [6]</text>
<text x="207.5" y="249.5">MICBIAS3</text>
<text x="207.5" y="247">MICBIAS2</text>
<text x="260.3" y="247">MICBIAS2 [4,6]</text>
<text x="260.3" y="249.5">MICBIAS3 [4]</text>
</g>
<g font-size="2.3" fill="#800080">
<text x="80.1" y="39.5">180ohm@100MHz</text>
<text x="114.4" y="39.5">180ohm@100MHz</text>
<text x="232.5" y="39.5">180ohm@100MHz</text>
<text x="197.8" y="50.7">4.7uF</text>
<text x="381.3" y="54.2" transform="rotate(-90 381.3 54.2)">1uF</text>
<text x="308.3" y="109.1">4.7uF</text>
<text x="333.7" y="110.3">4.7uF</text>
<text x="351.5" y="111.6">4.7uF</text>
<text x="384.5" y="111.6">4.7uF</text>
<text x="72.4" y="122">180ohm@100MHz</text>
<text x="337.5" y="153.5">4.7uF</text>
<text x="352.7" y="153.5">4.7uF</text>
<text x="101.3" y="159.9">4.7uF</text>
<text x="115.2" y="159.9">4.7uF</text>
<text x="352.7" y="196.7">4.7uF</text>
<text x="380.3" y="197.7">470nF</text>
<text x="383.8" y="246" transform="rotate(-90 383.8 246)">1uF</text>
<text x="186.8" y="254.6">WM5102_CSP137</text>
<text x="188.1" y="257.2">WM5102ECS/R</text>
</g>
<g font-size="2.3" fill="#000080">
<text x="87.1" y="36.7">L10</text>
<text x="122" y="36.7">L8</text>
<text x="239.5" y="36.7">L11</text>
<text x="197.4" y="47.1">C15</text>
<text x="193.1" y="89.5">U1-B</text>
<text x="308.5" y="105.5">C8</text>
<text x="333.3" y="106.8">C51</text>
<text x="351.7" y="108.1">C5</text>
<text x="384.7" y="108.1">C4</text>
<text x="80.1" y="119.2">L9</text>
<text x="338.4" y="150">C13</text>
<text x="353.6" y="150">C14</text>
<text x="101.5" y="156.3">C6</text>
<text x="115.5" y="156.3">C7</text>
<text x="48.2" y="189.1">P6</text>
<text x="55.8" y="189.1">P7</text>
<text x="63.5" y="189.1">P8</text>
<text x="71.1" y="189.1">P9</text>
<text x="78.1" y="189.1">P10</text>
<text x="353.6" y="193.2">C12</text>
<text x="382.1" y="193.9">C11</text>
</g>
<g font-size="2.3" fill="#00f">
<text x="167.1" y="95.9">M10</text>
<text x="167.2" y="93.3">G13</text>
<text x="220" y="93.3">E5</text>
<text x="220" y="95.9">E6</text>
<text x="168.3" y="101">M4</text>
<text x="168.3" y="98.4">M6</text>
<text x="220" y="98.4">E7</text>
<text x="220" y="101">E8</text>
<text x="167.2" y="106">G11</text>
<text x="220" y="103.5">E9</text>
<text x="220" y="106">F5</text>
<text x="168.3" y="108.6">M8</text>
<text x="168.6" y="113.7">A3</text>
<text x="220" y="108.6">F6</text>
<text x="220" y="111.1">F7</text>
<text x="220" y="113.7">F8</text>
<text x="168.3" y="118.7">M3</text>
<text x="168.6" y="116.2">A7</text>
<text x="220" y="116.2">F9</text>
<text x="220" y="118.7">G5</text>
<text x="168.4" y="123.8">C9</text>
<text x="220" y="121.3">G6</text>
<text x="220" y="123.8">G7</text>
<text x="167.2" y="128.9">D13</text>
<text x="220" y="126.4">G8</text>
<text x="220" y="128.9">G9</text>
<text x="220" y="131.4">G12</text>
<text x="167.4" y="134">E11</text>
<text x="168.7" y="136.5">F1</text>
<text x="220" y="134">H5</text>
<text x="220" y="136.5">H6</text>
<text x="168.4" y="141.6">G1</text>
<text x="220" y="139.1">H7</text>
<text x="220" y="141.6">H8</text>
<text x="168.3" y="146.7">M1</text>
<text x="168.3" y="149.2">M2</text>
<text x="168.4" y="144.1">G2</text>
<text x="220" y="144.1">H9</text>
<text x="220" y="146.7">M7</text>
<text x="220" y="151.8">B3</text>
<text x="220" y="154.3">B4</text>
<text x="220" y="156.8">B7</text>
<text x="220" y="159.4">C3</text>
<text x="220" y="161.9">C4</text>
<text x="220" y="164.5">C5</text>
<text x="220" y="167">C6</text>
<text x="220" y="169.5">C7</text>
<text x="220" y="172.1">C8</text>
<text x="220" y="174.6">F2</text>
<text x="220" y="177.2">F3</text>
<text x="220" y="179.7">G3</text>
<text x="220" y="182.2">H3</text>
<text x="220" y="184.8">J3</text>
<text x="220" y="187.3">L3</text>
<text x="220" y="192.4">C10</text>
<text x="220" y="197.5">J1</text>
<text x="220" y="200">J2</text>
<text x="220" y="202.6">K1</text>
<text x="220" y="205.1">K2</text>
<text x="220" y="215.3">A9</text>
<text x="220" y="210.2">E12</text>
<text x="220" y="217.8">A10</text>
<text x="220" y="220.3">B9</text>
<text x="220" y="228">A11</text>
<text x="220" y="222.9">B10</text>
<text x="220" y="233">B11</text>
<text x="220" y="230.5">C11</text>
<text x="220" y="238.1">D11</text>
<text x="220" y="243.2">C12</text>
<text x="220" y="245.7">D12</text>
<text x="220" y="248.3">C13</text>
</g>
</svg>
